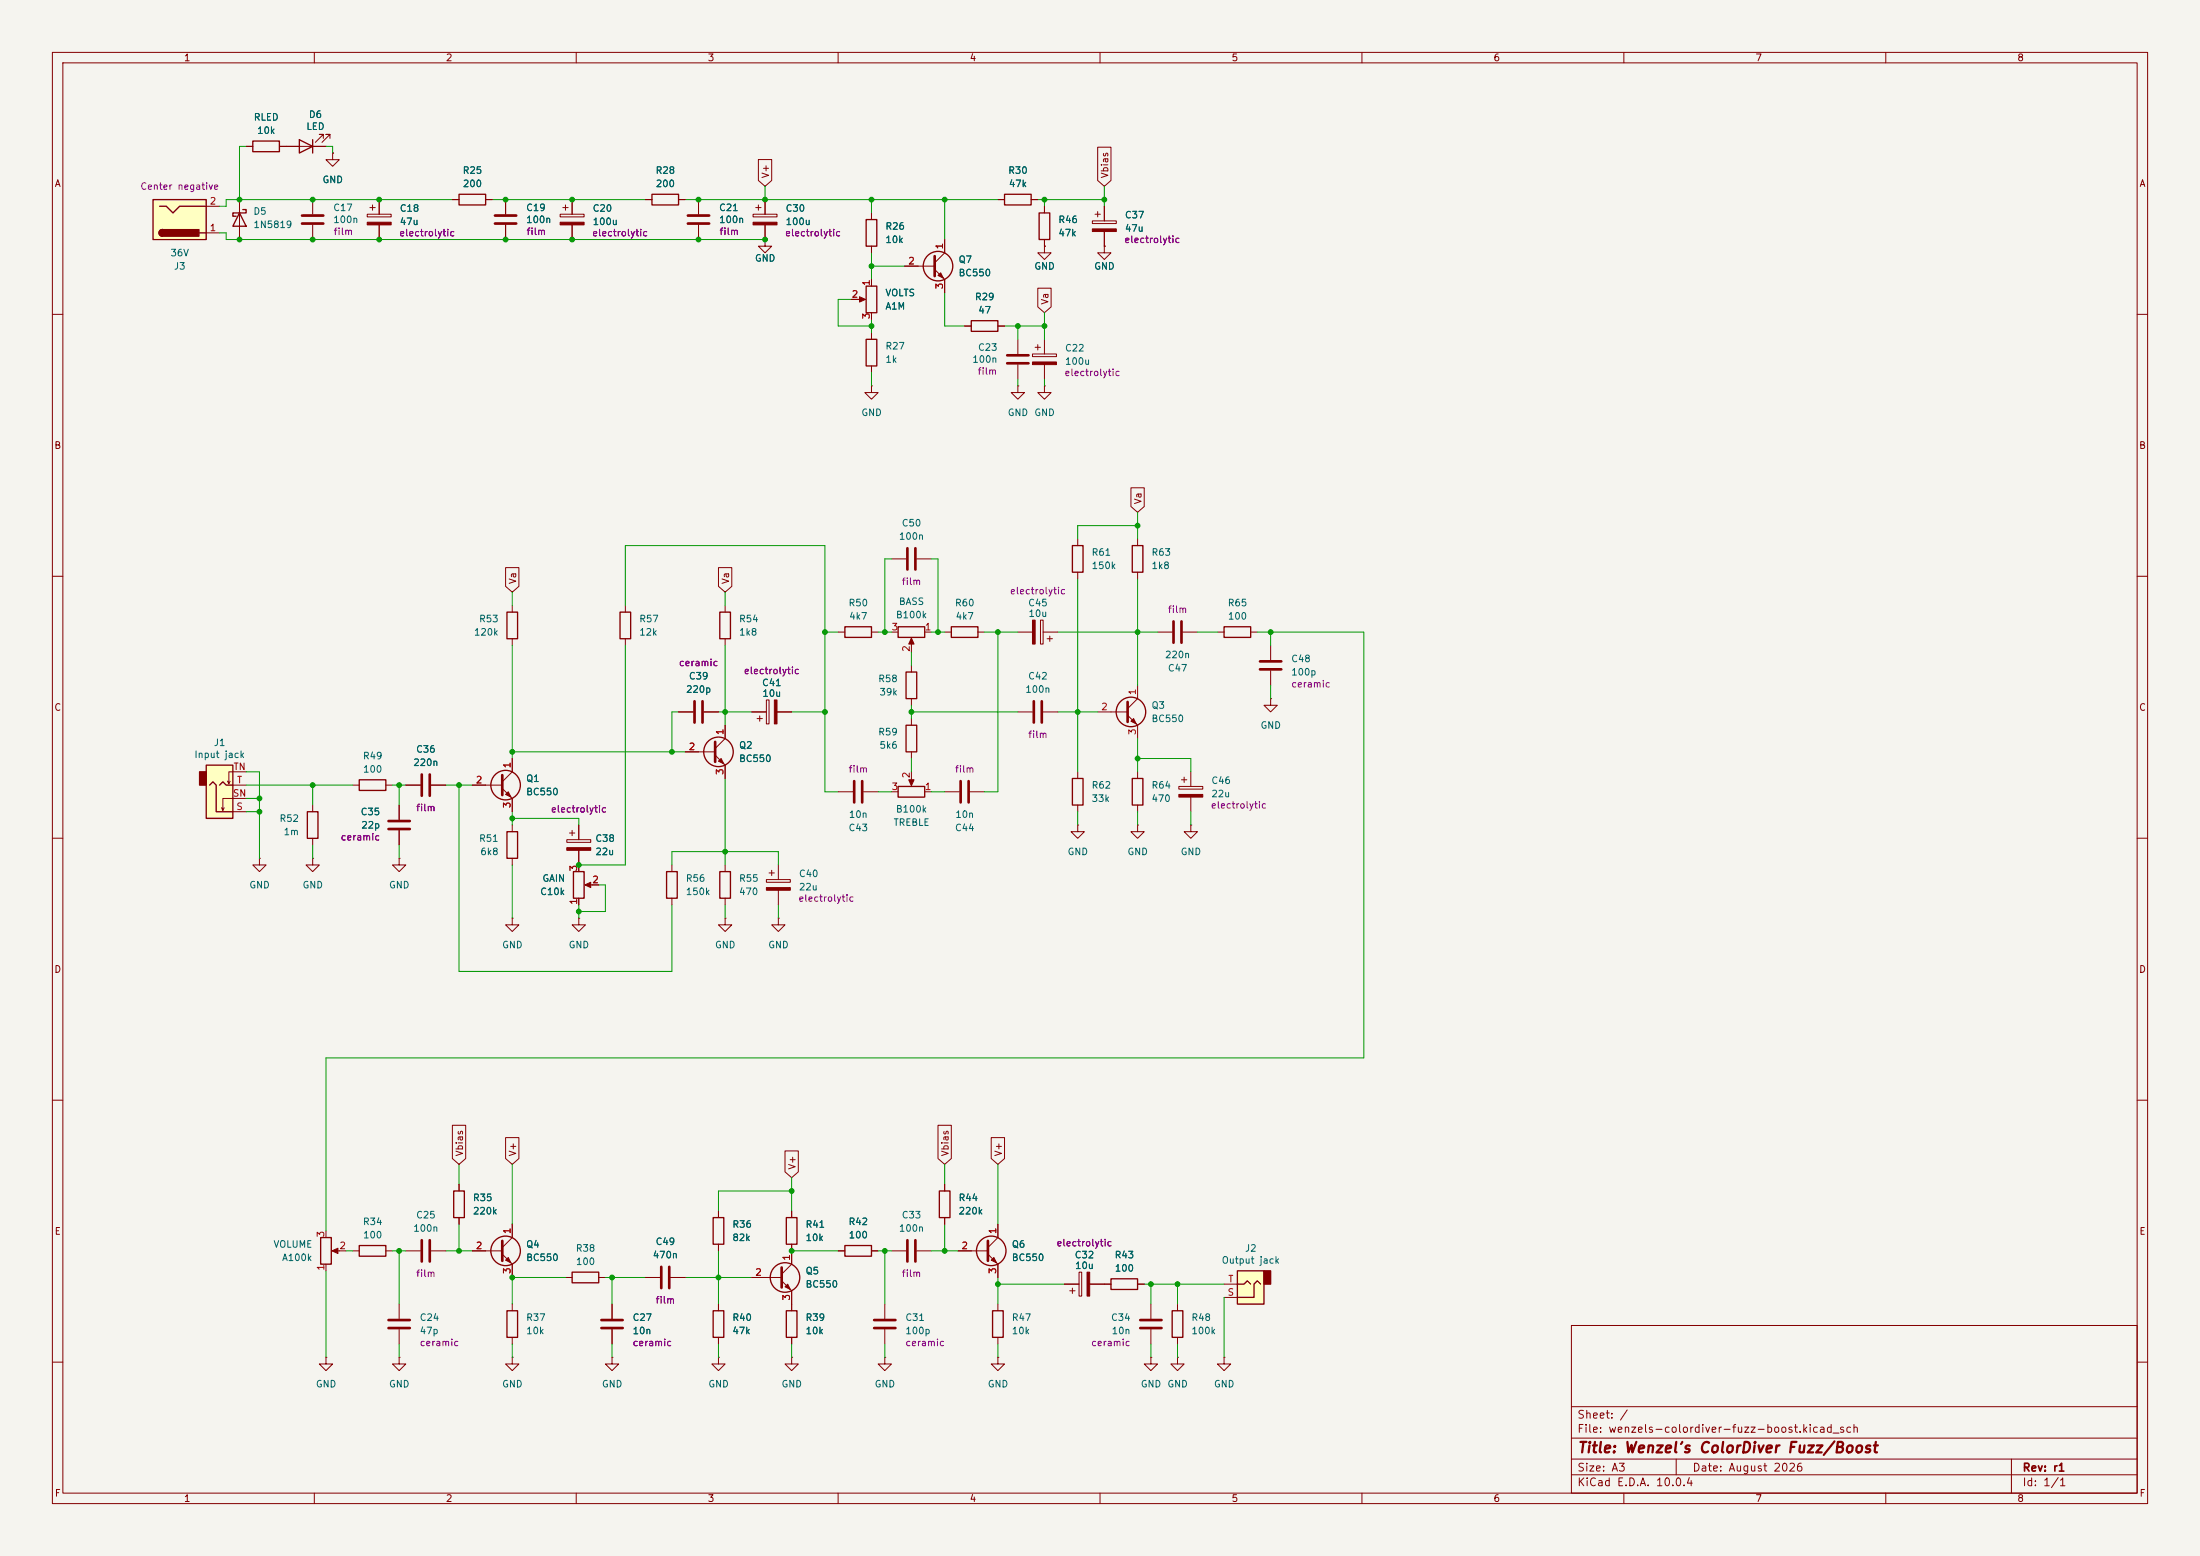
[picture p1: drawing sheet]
<svg xmlns="http://www.w3.org/2000/svg" width="420mm" height="297mm" viewBox="0 0 420 297" stroke-linecap="round" stroke-linejoin="round" font-family="sans-serif">
<path d="M0 0h420v297h-420z" fill="#f5f4ef" stroke="#f5f4ef" stroke-width=".19"/>
<g fill="none" stroke="#840000" stroke-width=".19">
<path d="M10 10h400v277h-400zM12 12h396v273h-396zM60 10v2M110 10v2M160 10v2M210 10v2M260 10v2M310 10v2M360 10v2M10 60h2M408 60h2M10 110h2"/>
<path d="M97.8 115.6v1.2M119.4 115.6v1.2M138.4 115.6v1.2M170.2 106.7h2.8M175 106.7h2.8M198.6 118.4h.5v4.5h-.5zM205.7 102.9v1.2M205.7 109.2v1.3M217.2 102.9v1.2M217.2 109.2v1.3M408 110h2M97.8 121.9v1.3"/>
<path d="M119.4 121.9v1.3M129.5 135.9h2.8M134.4 135.9h2.8M138.4 121.9v1.3M138.4 138.4v2.6l-1.9 1.9M143.5 135.9h2.8M144.5 137.2h1M145 136.7v1M146.3 133.6h.5v4.6h-.5zM148.3 135.9h2.8M174 127v1.3M174 133.4v1.2"/>
<path d="M180.3 120.7h1.3M186.7 120.7h1.3M194.3 135.9h2.8M194.3 120.7h2.8M199.1 135.9h2.8M199.1 120.7h2.8M199.9 121.9h1M200.4 121.4v1M10 160h2M59.7 153.7v1.2M90.2 149.9h5.7M95.9 150.5l1.9 1.9v2.5"/>
<path d="M97.8 144.8v2.5l-1.9 1.9M97.8 157.5v1.3M108.7 159h1M109.2 158.5v1M110.5 157.5v2.8M130.8 143.5h5.7M136.5 144.1l1.9 2v2.5M180.3 151.1h2.8M185.2 151.1h2.8M205.7 147.3v1.3M205.7 153.7v1.2M408 160h2"/>
<path d="M49.5 163.8v1.3h1.3l-1.3 1.3-1.2-1.3h1.2M49.5 163.8h.1M59.7 163.8v1.3h1.3l-1.3 1.3-1.3-1.3h1.3M59.7 163.8h.1M59.7 160v1.3M97.8 163.8v1.3M108.2 160.3h4.6v.5h-4.6zM110.5 162.3v2.8M138.4 175.3v1.2h1.3l-1.3 1.3-1.2-1.3h1.2M138.4 175.3h.1M138.4 165.1v1.3M138.4 171.5v1.2"/>
<path d="M146.3 167.9h4.6v.5h-4.6zM146.8 166.6h1M147.3 166.1v1M148.6 175.3v1.2h1.3l-1.3 1.3-1.3-1.3h1.3M148.6 175.3h.1M148.6 165.1v2.8M148.6 169.9v2.8M10 210h2M408 210h2M170.2 238.8h2.8M175 238.8h2.8M300 253h108v32h-108z"/>
<path d="M10 260h2M300 278.5h108M300 274.5h108M300 268.5h108M320 278.5v3M384 278.5v6.5M408 260h2M60 285v2M110 285v2M160 285v2M210 285v2M260 285v2"/>
<path d="M300 281.5h108M310 285v2M360 285v2"/>
</g>
<path d="M173.2 104.6v4.1M174.8 104.6v4.1M132.6 133.9v4M134.1 133.9v4M197.4 133.9v4M198.9 133.9v4M95.9 148v3.8M136.5 141.6v3.8M183.4 149.1v4.1M184.9 149.1v4.1M173.2 236.7v4.1M174.8 236.7v4.1" fill="none" stroke="#840000" stroke-width=".51"/>
<g fill="#840000" stroke="#840000" stroke-width=".19">
<path d="M108.2 161.8h4.6v.5h-4.6z"/>
<path d="M97 151.1l.5 1-1-.5z"/>
<path d="M147.8 133.6h.5v4.6h-.5z"/>
<path d="M137.2 145.3l.5-.5 .5 1z"/>
<path d="M197.1 118.4h.5v4.5h-.5z"/>
<path d="M146.3 169.4h4.6v.5h-4.6z"/>
</g>
<g fill="none" stroke="#840000" stroke-width=".25">
<path d="M96.8 116.8h2v5.1h-2zM118.4 116.8h2v5.1h-2zM137.4 116.8h2v5.1h-2zM181.6 119.6h5.1v2.1h-5.1zM204.7 104.1h2.1v5.1h-2.1zM216.2 104.1h2v5.1h-2zM173 128.3h2v5.1h-2zM58.7 154.9h2v5.1h-2zM96.8 158.8h2v5h-2zM204.7 148.6h2.1v5.1h-2.1zM137.4 166.4h2v5.1h-2z"/>
<circle cx="96.5" cy="149.9" r="2.82"/>
<circle cx="137.2" cy="143.5" r="2.82"/>
</g>
<path d="M39.4 146.1h5v10.1h-5z" fill="#ffffc2"/>
<path d="M38.1 147.3h1.3v2.6h-1.3z" fill="#840000" stroke="#840000" stroke-width=".25"/>
<path d="M191.8 37.1h5v2h-5zM39.4 146.1h5v10.1h-5zM40 149.9l.6-.7 .7 .7v5h3.1M41.9 149.9l.6-.7 .7 .7h1.2M216.2 148.6h2v5.1h-2zM68.6 237.7h5.1v2.1h-5.1zM150.1 232.4h2v5.1h-2zM161.3 237.7h5.1v2.1h-5.1z" fill="none" stroke="#840000" stroke-width=".25"/>
<g fill="none" stroke="#840000" stroke-width=".19">
<path d="M133.3 38.1v2.8M144.3 39.6h1M144.8 39.1v1M146 38.1v2.8M190.5 38.1h1.3M196.8 38.1h1.3M133.3 42.9v2.8M143.8 40.9h4.5v.5h-4.5zM146 45.7v1.3h1.3l-1.3 1.3-1.2-1.3h1.2M146 45.7h.1M146 42.9v2.8M42.8 154.2l-.3 .5"/>
<path d="M43.9 149.1l-.2 .5M44.4 154.9h2.6M44.4 149.9h2.6M47 152.4h-4.5v2.3l-.2-.5M47 147.3h-3.3v2.3l-.3-.5M76.2 153.7v2.8M76.2 158.5v2.8M217.2 147.3v1.3M217.2 153.7v1.2M76.2 163.8v1.3h1.3l-1.3 1.3-1.3-1.3h1.3M76.2 163.8h.1M67.3 238.8h1.3"/>
<path d="M73.7 238.8h1.2M151.1 231.1v1.3M151.1 237.5v1.3M160 238.8h1.3M166.4 238.8h1.2"/>
</g>
<path d="M131.3 41.1h4.1M131.3 42.7h4.1M74.2 156.7h4M74.2 158.2h4" fill="none" stroke="#840000" stroke-width=".51"/>
<path d="M143.8 42.4h4.5v.5h-4.5z" fill="#840000" stroke="#840000" stroke-width=".19"/>
<path d="M236.2 242.6h5.1v6.3h-5.1z" fill="#ffffc2"/>
<path d="M241.3 242.6h1.3v2.5h-1.3z" fill="#840000" stroke="#840000" stroke-width=".25"/>
<g fill="none" stroke="#840000" stroke-width=".25">
<path d="M48.3 26.9h5v2.1h-5zM57.1 26.7l2.6 1.2-2.6 1.3zM59.7 26.7v2.5M87.6 37.1h5.1v2h-5.1zM45.7 40.6l1.3 2.6h-2.6zM46.4 40h.6v.6h-2.6v.7h.7M165.4 54.6h2v5.1h-2zM165.4 41.9h2v5.1h-2zM198.4 40.6h2v5.1h-2zM165.4 64.8h2v5.1h-2zM185.4 61.2h5.1v2h-5.1zM161.3 119.6h5.1v2.1h-5.1z"/>
<path d="M171.4 119.6h5.1v2.1h-5.1zM233.7 119.6h5.1v2.1h-5.1zM173 138.4h2v5.1h-2zM68.6 148.8h5.1v2.1h-5.1zM171.4 150.1h5.1v2h-5.1zM109.5 166.4h2v5.1h-2zM127.3 166.4h2v5.1h-2zM61.2 236.2h2v5.1h-2zM86.6 227.3h2v5.1h-2zM136.1 232.4h2.1v5.1h-2.1zM179.3 227.3h2.1v5.1h-2.1zM96.8 250.2h2v5.1h-2z"/>
<path d="M109.2 242.8h5.1v2.1h-5.1zM136.1 250.2h2.1v5.1h-2.1zM150.1 250.2h2v5.1h-2zM189.5 250.2h2v5.1h-2zM212.1 244.1h5.1v2h-5.1zM223.8 250.2h2v5.1h-2zM236.2 242.6h5.1v6.3h-5.1zM236.2 245.1h1.3l.6-.6 .7 .6M240.7 245.1l-.7-.6-.6 .6v2.5h-3.2"/>
<circle cx="179.1" cy="50.8" r="2.82"/>
<circle cx="215.9" cy="135.9" r="2.82"/>
<circle cx="96.5" cy="238.8" r="2.82"/>
<circle cx="189.2" cy="238.8" r="2.82"/>
<circle cx="149.9" cy="243.8" r="2.82"/>
</g>
<g fill="none" stroke="#840000" stroke-width=".19">
<path d="M45.7 38.1v7.6M47 27.9h1.3M53.3 27.9h8.9M59.7 38.1v2.8M61.7 26.4v-.7h-.7h.7l-1.5 1.5M63 26.4v-.7h-.8h.8l-1.5 1.5M63.5 29.2v1.3h1.3l-1.3 1.3-1.3-1.3h1.3M63.5 29.2h.1M70.6 39.6h1M71.1 39.1v1M72.4 38.1v2.8M86.4 38.1h1.2"/>
<path d="M92.7 38.1h1.3M96.5 38.1v2.8M107.4 39.6h1.1M107.9 39.1v1M109.2 38.1v2.8M199.4 39.4v1.2M210.8 39.4v2.8M59.7 42.9v2.8M70.1 40.9h4.6v.5h-4.6zM72.4 42.9v2.8M96.5 42.9v2.8M106.9 40.9h4.6v.5h-4.6z"/>
<path d="M109.2 42.9v2.8M162.6 57.2h2.2M166.4 40.6v1.3M166.4 47v1.3M166.4 53.3v1.3M166.4 59.7v1.3M172.7 50.8h5.7M178.4 51.4l1.9 1.9v2.6M180.3 45.7v2.6l-1.9 1.9M199.4 47v1.3h1.3l-1.3 1.2-1.3-1.2h1.3M199.4 47h.1M199.4 45.7v1.3"/>
<path d="M208.5 42.2h4.6v.5h-4.6zM209 40.9h1.1M209.5 40.4v1M210.8 47v1.3h1.3l-1.3 1.2-1.3-1.2h1.3M210.8 47h.1M210.8 44.2v2.8M166.4 73.7v1.2h1.2l-1.2 1.3-1.3-1.3h1.3M166.4 73.7h.1M166.4 63.5v1.3M166.4 69.9v1.2M184.1 62.2h1.3M190.5 62.2h1.3"/>
<path d="M194.3 73.7v1.2h1.3l-1.3 1.3-1.3-1.3h1.3M194.3 73.7h.1M194.3 64.8v2.8M194.3 69.6v2.8M197.1 67.6h4.6v.5h-4.6zM197.6 66.3h1M198.1 65.8v1M199.4 73.7v1.2h1.3l-1.3 1.3-1.3-1.3h1.3M199.4 73.7h.1M199.4 64.8v2.8M199.4 69.6v2.8M160 120.7h1.3"/>
<path d="M166.4 120.7h1.2M170.2 120.7h1.2M174 122.2v2.3M174 137.2v1.2M176.5 120.7h1.3M209.5 135.9h5.8M215.3 136.5l1.9 1.9v2.6M217.2 130.8v2.6l-1.9 1.9M221 120.7h2.8M225.8 120.7h2.8M232.4 120.7h1.3M238.8 120.7h1.2"/>
<path d="M242.6 133.4v1.2h1.2l-1.2 1.3-1.3-1.3h1.3M242.6 133.4h.1M242.6 123.2v2.8M242.6 128v2.8M67.3 149.9h1.3M73.7 149.9h1.2M160 151.1h2.8M164.8 151.1h2.8M170.2 151.1h1.2M174 143.5v1.3M174 147.3v2.3M176.5 151.1h1.3"/>
<path d="M205.7 157.5v1.3h1.3l-1.3 1.2-1.2-1.2h1.2M205.7 157.5h.1M217.2 157.5v1.3h1.2l-1.2 1.2-1.3-1.2h1.3M217.2 157.5h.1M225 150.1h4.6v.5h-4.6zM225.6 148.8h1M226.1 148.3v1.1M227.3 157.5v1.3h1.3l-1.3 1.2-1.2-1.2h1.2M227.3 157.5h.1M227.3 147.3v2.8M227.3 152.1v2.8M97.8 175.3v1.2h1.3l-1.3 1.3-1.3-1.3h1.3"/>
<path d="M97.8 175.3h.1M110.5 175.3v1.2h1.3l-1.3 1.3-1.3-1.3h1.3M110.5 175.3h.1M110.5 165.1v1.3M110.5 171.5v1.2M112 168.9h2.3M128.3 165.1v1.3M128.3 171.5v1.2M62.2 234.9v1.3M63.8 238.8h2.2M77.5 238.8h2.8M82.3 238.8h2.8"/>
<path d="M87.6 226.1v1.2M87.6 232.4v1.3M90.2 238.8h5.7M95.9 239.4l1.9 1.9v2.5M97.8 233.7v2.5l-1.9 1.9M137.2 231.1v1.3M137.2 237.5v1.3M151.1 238.8v2.5l-1.9 1.9M180.3 226.1v1.2M180.3 232.4v1.3M182.9 238.8h5.7M188.6 239.4l1.9 1.9v2.5"/>
<path d="M190.5 233.7v2.5l-1.9 1.9M62.2 259.1v1.2h1.3l-1.3 1.3-1.2-1.3h1.2M62.2 259.1h.1M62.2 241.3v1.3M76.2 259.1v1.2h1.3l-1.3 1.3-1.3-1.3h1.3M76.2 259.1h.1M76.2 248.9v2.8M76.2 253.7v2.8M97.8 259.1v1.2h1.3l-1.3 1.3-1.3-1.3h1.3M97.8 259.1h.1M97.8 248.9v1.3M97.8 255.3v1.2"/>
<path d="M107.9 243.8h1.3M114.3 243.8h1.3M116.8 259.1v1.2h1.3l-1.3 1.3-1.2-1.3h1.2M116.8 259.1h.1M116.8 248.9v2.8M116.8 253.7v2.8M123.2 243.8h2.8M128 243.8h2.8M137.2 259.1v1.2h1.2l-1.2 1.3-1.3-1.3h1.3M137.2 259.1h.1M137.2 248.9v1.3M137.2 255.3v1.2"/>
<path d="M143.5 243.8h5.7M149.2 244.5l1.9 1.9v3.8M151.1 259.1v1.2h1.3l-1.3 1.3-1.2-1.3h1.2M151.1 259.1h.1M151.1 255.3v1.2M168.9 259.1v1.2h1.3l-1.3 1.3-1.3-1.3h1.3M168.9 259.1h.1M168.9 248.9v2.8M168.9 253.7v2.8M190.5 259.1v1.2h1.3l-1.3 1.3-1.3-1.3h1.3M190.5 259.1h.1M190.5 248.9v1.3"/>
<path d="M190.5 255.3v1.2M203.2 245.1h2.8M204.2 246.4h1M204.7 245.9v1M206 242.8h.5v4.6h-.5zM208 245.1h4.1M217.2 245.1h1.2M219.7 259.1v1.2h1.3l-1.3 1.3-1.3-1.3h1.3M219.7 259.1h.1M219.7 248.9v2.8M219.7 253.7v2.8M224.8 259.1v1.2h1.3l-1.3 1.3-1.3-1.3h1.3"/>
<path d="M224.8 259.1h.1M224.8 248.9v1.3M224.8 255.3v1.2M233.7 259.1v1.2h1.2l-1.2 1.3-1.3-1.3h1.3M233.7 259.1h.1M233.7 247.6h2.5M233.7 245.1h2.5"/>
</g>
<g fill="none" stroke="#840000" stroke-width=".51">
<path d="M57.7 41.1h4M57.7 42.7h4M94.5 41.1h4.1M94.5 42.7h4.1M178.4 48.9v3.8M192.3 67.8h4M192.3 69.3h4M224 118.6v4.1M225.6 118.6v4.1M215.3 134v3.8M240.5 126.2h4.1M240.5 127.8h4.1"/>
<path d="M163.1 149.1v4.1M164.6 149.1v4.1M80.5 236.7v4.1M82 236.7v4.1M95.9 236.9v3.8M188.6 236.9v3.8M74.2 252h4M74.2 253.5h4M114.8 252h4.1M114.8 253.5h4.1M126.2 241.8v4.1M127.8 241.8v4.1"/>
<path d="M149.2 241.9v3.8M166.9 252h4M166.9 253.5h4M217.7 252h4M217.7 253.5h4"/>
</g>
<g fill="#840000" stroke="#840000" stroke-width=".19">
<path d="M149.9 245.6l.5-.5 .5 1z"/>
<path d="M207.5 242.8h.5v4.6h-.5z"/>
<path d="M96.5 240.5l.5-.5 .5 1z"/>
<path d="M111.6 168.9l1.2-.5v1z"/>
<path d="M225 151.6h4.6v.5h-4.6z"/>
<path d="M173.5 148.8h1l-.5 1.2z"/>
<path d="M174 121.8l.5 1.1h-1z"/>
<path d="M215.9 137.7l.5-.5 .5 1z"/>
<path d="M63.4 238.8l1.1-.5v1z"/>
<path d="M70.1 42.4h4.6v.5h-4.6z"/>
<path d="M164.1 56.6l1.1 .6-1.1 .5z"/>
<path d="M179.1 52.6l.5-.5 .5 1z"/>
<path d="M197.1 69.1h4.6v.5h-4.6z"/>
<path d="M208.5 43.7h4.6v.5h-4.6z"/>
<path d="M189.2 240.5l.5-.5 .5 1z"/>
<path d="M106.9 42.4h4.6v.5h-4.6z"/>
</g>
<path d="M29.2 38.1h10.2v7.6h-10.2z" fill="#ffffc2"/>
<path d="M29.2 38.1h10.2v7.6h-10.2zM30.5 39.4h1.2l1.3 1.2 1.3-1.2h5.1M124.5 37.1h5v2h-5zM31 43.8a.64 .64 0 0 0-.6 .7 .64 .64 0 0 0 .6 .6M38.1 44.5h1.3" fill="none" stroke="#840000" stroke-width=".25"/>
<g fill="#840000" stroke="#840000" stroke-width=".25">
<path d="M30.5 44l.5-.2v1.3a.63 .63 0 0 1-.6-.4 .63 .63 0 0 1 .1-.7z"/>
<path d="M31 43.8h7v1.3h-7z"/>
</g>
<g fill="none" stroke="#840000" stroke-width=".19">
<path d="M39.4 39.4h2.5M47 27.9h1.3M53.3 27.9h3.8M59.7 27.9h2.5M63.5 29.2h.1M72.4 38.1v2.8M86.4 38.1h1.2M92.7 38.1h1.3M96.5 38.1v2.8M109.2 38.1v2.8M123.2 38.1h1.3M129.5 38.1h1.3"/>
<path d="M133.3 38.1v2.8M144.8 30.5h2.5v3.9l-1.3 1.2-1.2-1.2zM146 38.1v2.8M190.5 38.1h1.3M196.8 38.1h1.3M199.4 39.4v1.2M209.5 28.1h2.6v6.3l-1.3 1.2-1.3-1.2zM210.8 39.4v2.8M39.4 44.5h2.5M72.4 42.9v2.8M96.5 42.9v2.8M109.2 42.9v2.8"/>
<path d="M133.3 42.9v2.8M146 45.7h.1M146 42.9v2.8M162.6 57.2h1.2M166.4 40.6v1.3M166.4 47v1.3M166.4 53.3v1.3M166.4 59.7v1.3M172.7 50.8h2.6M180.3 45.7v2.6M180.3 53.3v2.6M198.1 55h2.6v3.6l-1.3 1.1-1.3-1.1z"/>
<path d="M199.4 47h.1M199.4 45.7v1.3M210.8 47h.1M210.8 44.2v2.8M184.1 62.2h1.3M190.5 62.2h1.3M215.9 93.1h2.5v3.6l-1.2 1.1-1.3-1.1zM96.5 108.3h2.6v3.6l-1.3 1.1-1.3-1.1zM137.2 108.3h2.5v3.6l-1.3 1.1-1.2-1.1zM129.5 135.9h2.8M134.4 135.9h2.8M138.4 138.4v2.6"/>
<path d="M143.5 135.9h2.8M148.3 135.9h2.8M76.2 153.7v2.8M76.2 158.5v2.8M77.5 149.9h2.8M82.3 149.9h2.8M90.2 149.9h2.5M97.8 144.8v2.5M97.8 152.4v2.5M110.5 157.5v2.8M130.8 143.5h2.5M138.4 146.1v2.5"/>
<path d="M110.5 162.3v4.1M110.5 171.5v1.2M113 168.9h1.3M86.4 214.8h2.5v6.3l-1.3 1.1-1.2-1.1zM96.5 217.1h2.6v4l-1.3 1.1-1.3-1.1zM149.9 219.7h2.5v4l-1.3 1.1-1.2-1.1zM179.1 214.8h2.5v6.3l-1.3 1.1-1.2-1.1zM189.2 217.1h2.6v4l-1.3 1.1-1.3-1.1zM87.6 226.1v1.2M87.6 232.4v1.3M90.2 238.8h2.5M97.8 233.7v2.5"/>
<path d="M137.2 231.1v1.3M137.2 237.5v1.3M151.1 231.1v1.3M151.1 237.5v3.8M160 238.8h1.3M166.4 238.8h1.2M180.3 226.1v1.2M180.3 232.4v1.3M182.9 238.8h2.5M190.5 233.7v2.5M97.8 241.3v2.5M116.8 248.9v2.8"/>
<path d="M116.8 253.7v2.8M123.2 243.8h2.8M128 243.8h2.8M137.2 248.9v1.3M137.2 255.3v1.2M143.5 243.8h2.5M151.1 246.4v3.8M151.1 255.3v1.2M190.5 241.3v2.5M203.2 245.1h2.8M208 245.1h4.1M217.2 245.1h1.2"/>
</g>
<path d="M80.5 147.8v4.1M82 147.8v4.1" fill="none" stroke="#840000" stroke-width=".51"/>
<g fill="none" stroke="#009600" stroke-width=".19">
<path d="M47 27.9h-1.3v10.2M62.2 27.9h1.3v1.3M86.4 38.1h-43.2v1.3h-1.3M94 38.1h29.2M130.8 38.1h59.7M146 35.6v2.5M166.4 38.1v2.5M180.3 38.1v7.6M198.1 38.1h12.7M199.4 38.1v1.3M210.8 35.6v3.8M41.9 44.5h1.3v1.2h102.8"/>
<path d="M162.6 57.2h-2.6v5h6.4M166.4 48.3v5M166.4 50.8h6.3M180.3 55.9v6.3h3.8M199.4 59.7v5.1M166.4 61v2.5M166.4 71.1v2.6M191.8 62.2h7.6M194.3 62.2v2.6M194.3 72.4v1.3M199.4 72.4v1.3M217.2 97.8v5.1"/>
<path d="M97.8 113v2.6M119.4 115.6v-11.5h38.1v47h2.5M138.4 113v2.6M170.2 106.7h-1.3v14M177.8 106.7h1.3v14M205.7 110.5v36.8M217.2 100.3h-11.5v2.6M217.2 110.5v20.3M97.8 123.2v21.6M119.4 123.2v41.9h-8.9M129.5 135.9h-1.2v7.6M137.2 135.9h6.3"/>
<path d="M138.4 123.2v15.2M151.1 135.9h6.4M157.5 120.7h2.5M167.6 120.7h2.6M174 135.9h20.3M174 124.5v2.5M174 134.6v2.6M177.8 120.7h2.5M188 120.7h6.3M190.5 120.7v30.4h-2.5M201.9 120.7h19.1M201.9 135.9h7.6"/>
<path d="M228.6 120.7h3.8M240 120.7h20.3v81.2h-198.1v33M242.6 120.7v2.5M242.6 130.8v2.6M47 147.3h2.5v16.5M47 149.9h20.3M47 154.9h2.5M47 152.4h2.5M59.7 149.9v3.8M74.9 149.9h2.6M76.2 149.9v3.8M85.1 149.9h5.1"/>
<path d="M87.6 149.9v35.5h40.7v-12.7M97.8 154.9v2.6M97.8 143.5h33M97.8 156.2h12.7v1.3M138.4 148.6v16.5M167.6 151.1h2.6M174 144.8v2.5M177.8 151.1h2.5M205.7 154.9v2.6M217.2 141v6.3M217.2 154.9v2.6M217.2 144.8h10.1v2.5"/>
<path d="M227.3 154.9v2.6M59.7 161.3v2.5M76.2 161.3v2.5M97.8 165.1v10.2M110.5 172.7v2.6M114.3 168.9h1.3v5.1h-5.1M128.3 165.1v-2.5h20.3v2.5M138.4 172.7v2.6M148.6 172.7v2.6M66 238.8h1.3M74.9 238.8h2.6M76.2 238.8v10.1"/>
<path d="M85.1 238.8h5.1M87.6 222.2v3.9M87.6 233.7v5.1M97.8 222.2v11.5M137.2 238.8v10.1M151.1 238.8h8.9M151.1 224.8v6.3M151.1 227.3h-13.9v3.8M167.6 238.8h2.6M168.9 238.8v10.1M177.8 238.8h5.1M180.3 222.2v3.9"/>
<path d="M180.3 233.7v5.1M190.5 222.2v11.5M62.2 242.6v16.5M76.2 256.5v2.6M97.8 256.5v2.6M107.9 243.8h-10.1v5.1M115.6 243.8h7.6M116.8 243.8v5.1M116.8 256.5v2.6M130.8 243.8h12.7M137.2 256.5v2.6M151.1 256.5v2.6"/>
<path d="M168.9 256.5v2.6M190.5 245.1h12.7M190.5 243.8v5.1M190.5 256.5v2.6M218.4 245.1h15.3M219.7 245.1v3.8M219.7 256.5v2.6M224.8 245.1v3.8M224.8 256.5v2.6M233.7 247.6v11.5"/>
</g>
<g fill="#009600" stroke="#009600" stroke-width=".19">
<circle cx="166.4" cy="62.2" r=".46"/>
<circle cx="166.4" cy="50.8" r=".46"/>
<circle cx="166.4" cy="38.1" r=".46"/>
<circle cx="199.4" cy="62.2" r=".46"/>
<circle cx="194.3" cy="62.2" r=".46"/>
<circle cx="199.4" cy="38.1" r=".46"/>
<circle cx="72.4" cy="45.7" r=".46"/>
<circle cx="72.4" cy="38.1" r=".46"/>
<circle cx="96.5" cy="38.1" r=".46"/>
<circle cx="96.5" cy="45.7" r=".46"/>
<circle cx="109.2" cy="38.1" r=".46"/>
<circle cx="45.7" cy="38.1" r=".46"/>
<circle cx="45.7" cy="45.7" r=".46"/>
<circle cx="109.2" cy="45.7" r=".46"/>
<circle cx="59.7" cy="38.1" r=".46"/>
<circle cx="59.7" cy="45.7" r=".46"/>
<circle cx="76.2" cy="149.9" r=".46"/>
<circle cx="87.6" cy="149.9" r=".46"/>
<circle cx="49.5" cy="154.9" r=".46"/>
<circle cx="59.7" cy="149.9" r=".46"/>
<circle cx="49.5" cy="152.4" r=".46"/>
<circle cx="146" cy="45.7" r=".46"/>
<circle cx="146" cy="38.1" r=".46"/>
<circle cx="133.3" cy="45.7" r=".46"/>
<circle cx="133.3" cy="38.1" r=".46"/>
<circle cx="210.8" cy="38.1" r=".46"/>
<circle cx="180.3" cy="38.1" r=".46"/>
<circle cx="97.8" cy="143.5" r=".46"/>
<circle cx="97.8" cy="156.2" r=".46"/>
<circle cx="110.5" cy="165.1" r=".46"/>
<circle cx="128.3" cy="143.5" r=".46"/>
<circle cx="138.4" cy="135.9" r=".46"/>
<circle cx="138.4" cy="162.6" r=".46"/>
<circle cx="217.2" cy="144.8" r=".46"/>
<circle cx="157.5" cy="120.7" r=".46"/>
<circle cx="179.1" cy="120.7" r=".46"/>
<circle cx="190.5" cy="120.7" r=".46"/>
<circle cx="168.9" cy="120.7" r=".46"/>
<circle cx="217.2" cy="120.7" r=".46"/>
<circle cx="242.6" cy="120.7" r=".46"/>
<circle cx="217.2" cy="100.3" r=".46"/>
<circle cx="110.5" cy="174" r=".46"/>
<circle cx="137.2" cy="243.8" r=".46"/>
<circle cx="151.1" cy="227.3" r=".46"/>
<circle cx="151.1" cy="238.8" r=".46"/>
<circle cx="205.7" cy="135.9" r=".46"/>
<circle cx="174" cy="135.9" r=".46"/>
<circle cx="157.5" cy="135.9" r=".46"/>
<circle cx="87.6" cy="238.8" r=".46"/>
<circle cx="76.2" cy="238.8" r=".46"/>
<circle cx="116.8" cy="243.8" r=".46"/>
<circle cx="97.8" cy="243.8" r=".46"/>
<circle cx="168.9" cy="238.8" r=".46"/>
<circle cx="180.3" cy="238.8" r=".46"/>
<circle cx="224.8" cy="245.1" r=".46"/>
<circle cx="219.7" cy="245.1" r=".46"/>
<circle cx="190.5" cy="245.1" r=".46"/>
</g>
<text font-size="2" fill="#840000" x="301" y="277.8">Title: Wenzel’s ColorDiver Fuzz/Boost</text>
<g font-size="1.5" fill="#840000">
<text x="301" y="273.8">File: wenzels-colordiver-fuzz-boost.kicad_sch</text>
<text x="301" y="271.1">Sheet: /</text>
<text x="301" y="281.2">Size: A3</text>
<text x="323" y="281.2">Date: August 2026</text>
<text x="386" y="281.2">Rev: r1</text>
<text x="301" y="284">KiCad E.D.A. 10.0.4</text>
<text x="386" y="284">Id: 1/1</text>
</g>
<g font-size="1.3" fill="#840000">
<text x="35" y="12">1</text>
<text x="85" y="12">2</text>
<text x="135" y="12">3</text>
<text x="185" y="12">4</text>
<text x="235" y="12">5</text>
<text x="285" y="12">6</text>
<text x="335" y="12">7</text>
<text x="385" y="12">8</text>
<text x="10.3" y="36">A</text>
<text x="147.1" y="34.1" transform="rotate(-90 147.1 34.1)">V+</text>
<text x="211.9" y="34.1" transform="rotate(-90 211.9 34.1)">Vbias</text>
<text x="408.3" y="36">A</text>
<text x="200.5" y="58.3" transform="rotate(-90 200.5 58.3)">Va</text>
<text x="10.3" y="86">B</text>
<text x="408.2" y="86">B</text>
<text x="218.2" y="96.4" transform="rotate(-90 218.2 96.4)">Va</text>
<text x="98.9" y="111.6" transform="rotate(-90 98.9 111.6)">Va</text>
<text x="139.5" y="111.6" transform="rotate(-90 139.5 111.6)">Va</text>
<text x="10.3" y="136">C</text>
<text x="408.2" y="136">C</text>
<text x="10.3" y="186">D</text>
<text x="408.2" y="186">D</text>
<text x="88.7" y="220.8" transform="rotate(-90 88.7 220.8)">Vbias</text>
<text x="98.9" y="220.8" transform="rotate(-90 98.9 220.8)">V+</text>
<text x="181.4" y="220.8" transform="rotate(-90 181.4 220.8)">Vbias</text>
<text x="191.6" y="220.8" transform="rotate(-90 191.6 220.8)">V+</text>
<text x="152.2" y="223.4" transform="rotate(-90 152.2 223.4)">V+</text>
<text x="10.3" y="236">E</text>
<text x="408.3" y="236">E</text>
<text x="10.3" y="286">F</text>
<text x="35" y="287">1</text>
<text x="85" y="287">2</text>
<text x="135" y="287">3</text>
<text x="185" y="287">4</text>
<text x="235" y="287">5</text>
<text x="285" y="287">6</text>
<text x="335" y="287">7</text>
<text x="385" y="287">8</text>
<text x="408.3" y="286">F</text>
</g>
<g font-size="1.3" fill="#006464">
<text x="48.3" y="23.3">RLED</text>
<text x="58.9" y="22.8">D6</text>
<text x="49" y="25.9">10k</text>
<text x="58.4" y="25.1">LED</text>
<text x="61.5" y="35.3">GND</text>
<text x="88.2" y="33.5">R25</text>
<text x="125.1" y="33.5">R28</text>
<text x="192.4" y="33.5">R30</text>
<text x="48.3" y="41.3">D5</text>
<text x="63.5" y="40.6">C17</text>
<text x="76.2" y="40.7">C18</text>
<text x="88.3" y="36">200</text>
<text x="100.3" y="40.6">C19</text>
<text x="113" y="40.7">C20</text>
<text x="125.1" y="36">200</text>
<text x="137.2" y="40.6">C21</text>
<text x="149.9" y="40.7">C30</text>
<text x="192.5" y="36">47k</text>
<text x="214.6" y="42">C37</text>
<text x="48.3" y="43.8">1N5819</text>
<text x="63.5" y="42.9">100n</text>
<text x="76.2" y="43.3">47u</text>
<text x="100.3" y="42.9">100n</text>
<text x="113" y="43.3">100u</text>
<text x="137.2" y="42.9">100n</text>
<text x="149.9" y="43.3">100u</text>
<text x="168.9" y="46.7">10k</text>
<text x="168.9" y="44.2">R26</text>
<text x="201.9" y="45.4">47k</text>
<text x="201.9" y="42.9">R46</text>
<text x="214.6" y="44.5">47u</text>
<text x="32.4" y="49.2">36V</text>
<text x="33.1" y="51.8">J3</text>
<text x="144" y="50.2">GND</text>
<text x="182.9" y="53">BC550</text>
<text x="182.9" y="50.5">Q7</text>
<text x="197.4" y="51.8">GND</text>
<text x="208.8" y="51.8">GND</text>
<text x="168.9" y="56.9">VOLTS</text>
<text x="168.9" y="59.4">A1M</text>
<text x="186" y="57.6">R29</text>
<text x="186.6" y="60.2">47</text>
<text x="168.9" y="67">R27</text>
<text x="168.9" y="69.6">1k</text>
<text x="185.5" y="69.6">100n</text>
<text x="186.6" y="67.3">C23</text>
<text x="203.2" y="69.9">100u</text>
<text x="203.2" y="67.4">C22</text>
<text x="164.3" y="79.7">GND</text>
<text x="192.3" y="79.7">GND</text>
<text x="197.4" y="79.7">GND</text>
<text x="172" y="100.8">C50</text>
<text x="171.5" y="103.3">100n</text>
<text x="208.3" y="106.4">R61</text>
<text x="219.7" y="106.4">R63</text>
<text x="208.3" y="108.9">150k</text>
<text x="219.7" y="108.9">1k8</text>
<text x="91.3" y="119.1">R53</text>
<text x="121.9" y="119.1">R57</text>
<text x="141" y="119.1">R54</text>
<text x="161.9" y="116">R50</text>
<text x="162" y="118.6">4k7</text>
<text x="170.9" y="118.3">B100k</text>
<text x="171.5" y="115.8">BASS</text>
<text x="182.2" y="116">R60</text>
<text x="182.3" y="118.6">4k7</text>
<text x="196.2" y="116">C45</text>
<text x="196.2" y="118.1">10u</text>
<text x="234.3" y="116">R65</text>
<text x="234.3" y="118.6">100</text>
<text x="90.4" y="121.6">120k</text>
<text x="121.9" y="121.6">12k</text>
<text x="141" y="121.6">1k8</text>
<text x="222.3" y="125.9">220n</text>
<text x="131.4" y="130">C39</text>
<text x="145.4" y="131.3">C41</text>
<text x="167.5" y="130.5">R58</text>
<text x="196.2" y="130">C42</text>
<text x="222.8" y="128.5">C47</text>
<text x="246.4" y="129.2">100p</text>
<text x="246.4" y="126.7">C48</text>
<text x="130.9" y="132.5">220p</text>
<text x="145.4" y="133.3">10u</text>
<text x="167.8" y="133.1">39k</text>
<text x="195.6" y="132.5">100n</text>
<text x="219.7" y="135.6">Q3</text>
<text x="40.7" y="142.7">J1</text>
<text x="79.3" y="144">C36</text>
<text x="141" y="143.2">Q2</text>
<text x="167.5" y="140.7">R59</text>
<text x="167.8" y="143.2">5k6</text>
<text x="219.7" y="138.1">BC550</text>
<text x="240.5" y="139.4">GND</text>
<text x="37" y="145">Input jack</text>
<text x="69.2" y="145.2">R49</text>
<text x="69.2" y="147.8">100</text>
<text x="78.8" y="146.5">220n</text>
<text x="100.3" y="149.6">Q1</text>
<text x="141" y="145.8">BC550</text>
<text x="231.1" y="149.9">C46</text>
<text x="68.7" y="155.9">C35</text>
<text x="100.3" y="152.1">BC550</text>
<text x="170.9" y="155.4">B100k</text>
<text x="208.3" y="153.4">33k</text>
<text x="208.3" y="150.8">R62</text>
<text x="219.7" y="153.4">470</text>
<text x="219.7" y="150.8">R64</text>
<text x="231.1" y="152.5">22u</text>
<text x="53.2" y="157.2">R52</text>
<text x="54" y="159.7">1m</text>
<text x="68.9" y="158.5">22p</text>
<text x="91.3" y="161">R51</text>
<text x="113.5" y="161">C38</text>
<text x="161.9" y="159">C43</text>
<text x="161.9" y="156.4">10n</text>
<text x="170.5" y="157.9">TREBLE</text>
<text x="182.2" y="159">C44</text>
<text x="182.3" y="156.4">10n</text>
<text x="91.6" y="163.5">6k8</text>
<text x="113.5" y="163.5">22u</text>
<text x="152.4" y="167.7">C40</text>
<text x="203.7" y="163.5">GND</text>
<text x="215.1" y="163.5">GND</text>
<text x="225.3" y="163.5">GND</text>
<text x="47.5" y="169.9">GND</text>
<text x="57.7" y="169.9">GND</text>
<text x="74.2" y="169.9">GND</text>
<text x="103" y="171.2">C10k</text>
<text x="103.4" y="168.6">GAIN</text>
<text x="130.8" y="168.6">R56</text>
<text x="130.8" y="171.2">150k</text>
<text x="141" y="171.2">470</text>
<text x="141" y="168.6">R55</text>
<text x="152.4" y="170.3">22u</text>
<text x="95.8" y="181.3">GND</text>
<text x="108.5" y="181.3">GND</text>
<text x="136.4" y="181.3">GND</text>
<text x="146.6" y="181.3">GND</text>
<text x="79.3" y="232.9">C25</text>
<text x="90.2" y="229.6">R35</text>
<text x="90.2" y="232.1">220k</text>
<text x="172" y="232.9">C33</text>
<text x="182.9" y="229.6">R44</text>
<text x="182.9" y="232.1">220k</text>
<text x="52.1" y="238.5">VOLUME</text>
<text x="69.2" y="234.1">R34</text>
<text x="69.2" y="236.7">100</text>
<text x="78.8" y="235.4">100n</text>
<text x="100.3" y="238.5">Q4</text>
<text x="109.8" y="239.2">R38</text>
<text x="125.1" y="238">C49</text>
<text x="139.7" y="237.2">82k</text>
<text x="139.7" y="234.7">R36</text>
<text x="153.7" y="237.2">10k</text>
<text x="153.7" y="234.7">R41</text>
<text x="161.9" y="234.1">R42</text>
<text x="161.9" y="236.7">100</text>
<text x="171.5" y="235.4">100n</text>
<text x="193" y="238.5">Q6</text>
<text x="237.6" y="239.2">J2</text>
<text x="53.7" y="241">A100k</text>
<text x="100.3" y="241">BC550</text>
<text x="109.8" y="241.8">100</text>
<text x="124.5" y="240.5">470n</text>
<text x="153.7" y="243.5">Q5</text>
<text x="193" y="241">BC550</text>
<text x="205.1" y="240.5">C32</text>
<text x="205.1" y="242.5">10u</text>
<text x="212.7" y="240.5">R43</text>
<text x="212.7" y="243">100</text>
<text x="233.1" y="241.5">Output jack</text>
<text x="153.7" y="246.1">BC550</text>
<text x="80" y="252.4">C24</text>
<text x="80" y="255">47p</text>
<text x="100.3" y="255">10k</text>
<text x="100.3" y="252.4">R37</text>
<text x="120.7" y="252.4">C27</text>
<text x="120.7" y="255">10n</text>
<text x="139.7" y="255">47k</text>
<text x="139.7" y="252.4">R40</text>
<text x="153.7" y="255">10k</text>
<text x="153.7" y="252.4">R39</text>
<text x="172.7" y="255">100p</text>
<text x="172.7" y="252.4">C31</text>
<text x="193" y="255">10k</text>
<text x="193" y="252.4">R47</text>
<text x="212" y="252.4">C34</text>
<text x="212.1" y="255">10n</text>
<text x="227.3" y="252.4">R48</text>
<text x="227.3" y="255">100k</text>
<text x="60.2" y="265.1">GND</text>
<text x="74.2" y="265.1">GND</text>
<text x="95.8" y="265.1">GND</text>
<text x="114.8" y="265.1">GND</text>
<text x="135.1" y="265.1">GND</text>
<text x="149.1" y="265.1">GND</text>
<text x="166.9" y="265.1">GND</text>
<text x="188.5" y="265.1">GND</text>
<text x="217.7" y="265.1">GND</text>
<text x="222.8" y="265.1">GND</text>
<text x="231.6" y="265.1">GND</text>
</g>
<g font-size="1.3" fill="#840084">
<text x="26.7" y="36.5">Center negative</text>
<text x="63.6" y="45.2">film</text>
<text x="76.1" y="45.4">electrolytic</text>
<text x="100.4" y="45.2">film</text>
<text x="112.9" y="45.4">electrolytic</text>
<text x="137.2" y="45.2">film</text>
<text x="149.8" y="45.4">electrolytic</text>
<text x="214.5" y="46.7">electrolytic</text>
<text x="186.5" y="71.8">film</text>
<text x="203.1" y="72.1">electrolytic</text>
<text x="172" y="112">film</text>
<text x="192.7" y="113.7">electrolytic</text>
<text x="222.8" y="117.3">film</text>
<text x="129.5" y="127.5">ceramic</text>
<text x="141.9" y="129">electrolytic</text>
<text x="246.4" y="131.5">ceramic</text>
<text x="196.2" y="141.2">film</text>
<text x="161.9" y="147.8">film</text>
<text x="182.2" y="147.8">film</text>
<text x="79.3" y="155.1">film</text>
<text x="105.1" y="155.4">electrolytic</text>
<text x="231.1" y="154.6">electrolytic</text>
<text x="64.9" y="160.7">ceramic</text>
<text x="152.3" y="172.4">electrolytic</text>
<text x="201.6" y="238.2">electrolytic</text>
<text x="79.3" y="244">film</text>
<text x="172" y="244">film</text>
<text x="125.1" y="249.1">film</text>
<text x="80" y="257.3">ceramic</text>
<text x="120.7" y="257.3">ceramic</text>
<text x="172.7" y="257.3">ceramic</text>
<text x="208.2" y="257.3">ceramic</text>
</g>
<g font-size="1.3" fill="#a90000">
<text x="39.9" y="39.3">2</text>
<text x="39.9" y="44.4">1</text>
<text x="180.3" y="47.7" transform="rotate(-90 180.3 47.7)">1</text>
<text x="173.3" y="50.8">2</text>
<text x="162.5" y="57.1">2</text>
<text x="166.3" y="54.7" transform="rotate(-90 166.3 54.7)">1</text>
<text x="180.3" y="55.3" transform="rotate(-90 180.3 55.3)">3</text>
<text x="166.3" y="61" transform="rotate(-90 166.3 61)">3</text>
<text x="170.1" y="120.6">3</text>
<text x="174" y="124.5" transform="rotate(-90 174 124.5)">2</text>
<text x="176.5" y="120.6">1</text>
<text x="210.1" y="135.9">2</text>
<text x="217.1" y="132.8" transform="rotate(-90 217.1 132.8)">1</text>
<text x="131.4" y="143.5">2</text>
<text x="138.4" y="140.4" transform="rotate(-90 138.4 140.4)">1</text>
<text x="217.1" y="140.4" transform="rotate(-90 217.1 140.4)">3</text>
<text x="44.5" y="147.3">TN</text>
<text x="45.1" y="149.8">T</text>
<text x="90.7" y="149.8">2</text>
<text x="97.8" y="146.8" transform="rotate(-90 97.8 146.8)">1</text>
<text x="138.4" y="148" transform="rotate(-90 138.4 148)">3</text>
<text x="174" y="148.7" transform="rotate(-90 174 148.7)">2</text>
<text x="44.3" y="152.4">SN</text>
<text x="45" y="154.9">S</text>
<text x="97.8" y="154.4" transform="rotate(-90 97.8 154.4)">3</text>
<text x="170.1" y="151.1">3</text>
<text x="176.5" y="151.1">1</text>
<text x="110.5" y="166.4" transform="rotate(-90 110.5 166.4)">3</text>
<text x="110.5" y="172.8" transform="rotate(-90 110.5 172.8)">1</text>
<text x="113" y="168.9">2</text>
<text x="62.2" y="236.3" transform="rotate(-90 62.2 236.3)">3</text>
<text x="64.7" y="238.7">2</text>
<text x="90.7" y="238.7">2</text>
<text x="97.8" y="235.7" transform="rotate(-90 97.8 235.7)">1</text>
<text x="183.4" y="238.7">2</text>
<text x="190.5" y="235.7" transform="rotate(-90 190.5 235.7)">1</text>
<text x="62.2" y="242.6" transform="rotate(-90 62.2 242.6)">1</text>
<text x="97.8" y="243.3" transform="rotate(-90 97.8 243.3)">3</text>
<text x="144.1" y="243.8">2</text>
<text x="151.1" y="240.7" transform="rotate(-90 151.1 240.7)">1</text>
<text x="190.5" y="243.3" transform="rotate(-90 190.5 243.3)">3</text>
<text x="234.4" y="245.1">T</text>
<text x="151.1" y="248.4" transform="rotate(-90 151.1 248.4)">3</text>
<text x="234.2" y="247.6">S</text>
</g>
</svg>
